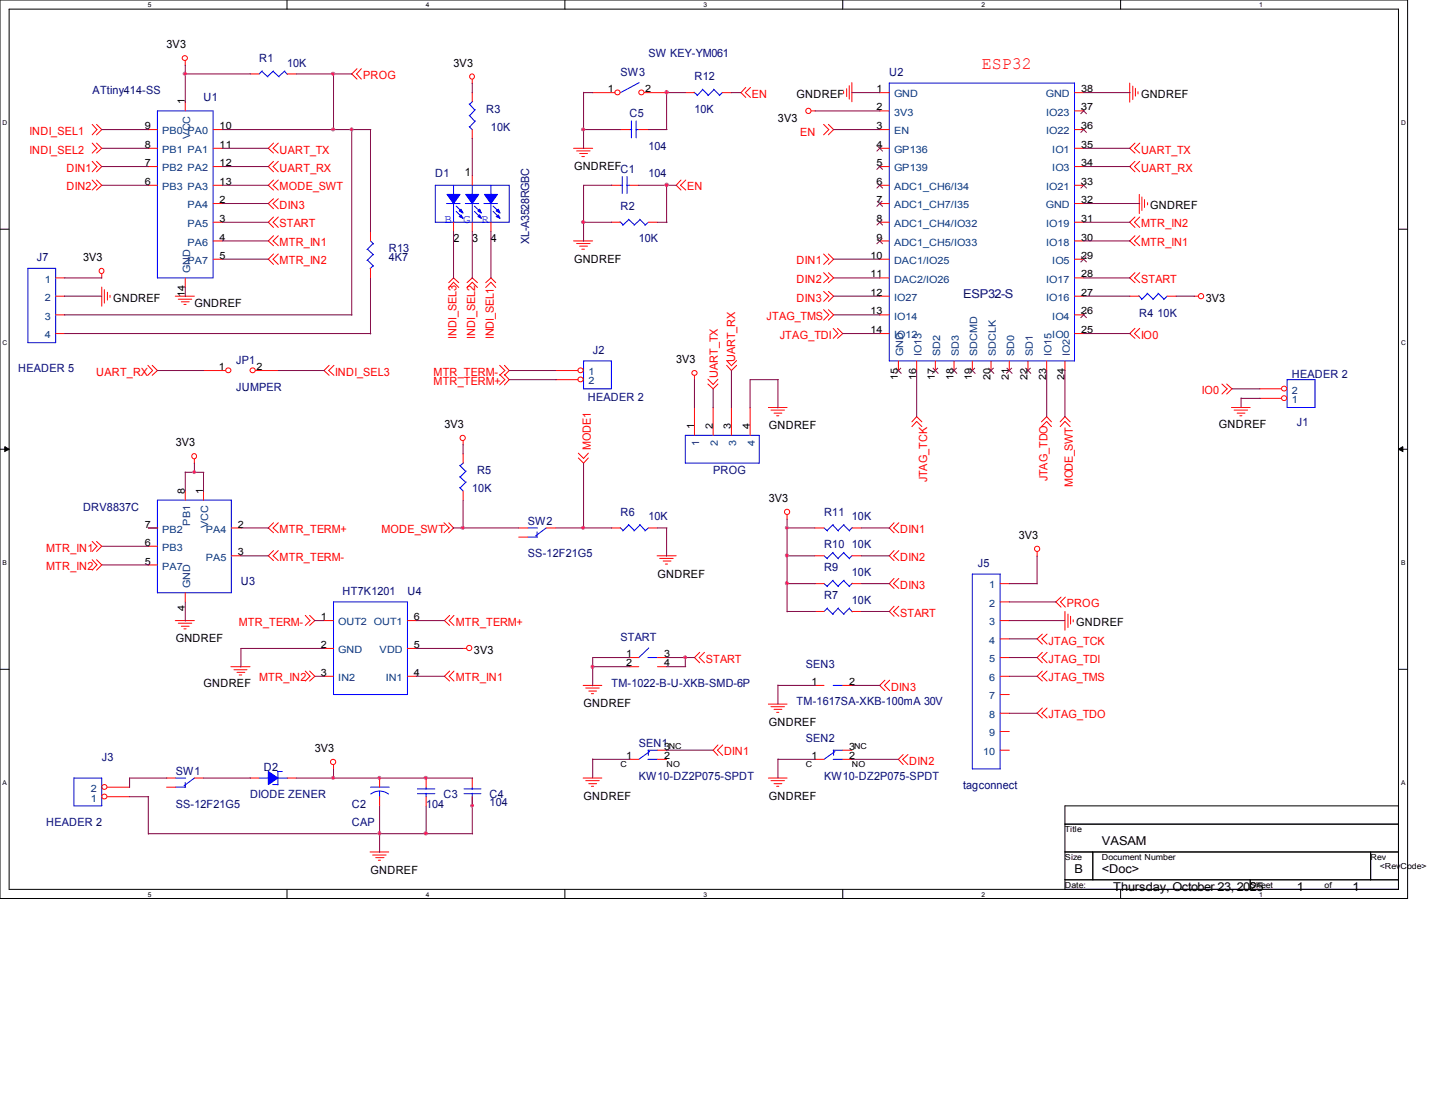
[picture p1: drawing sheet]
<svg xmlns="http://www.w3.org/2000/svg" width="279mm" height="216mm" viewBox="0 0 279 216" stroke-linecap="round" stroke-linejoin="round" font-family="sans-serif">
<path d="M0 0h274.1v174.9h-274.1zM1.8 1.8h270.5v171.3h-270.5z" fill="none" stroke="#000" stroke-width=".19"/>
<g fill="#fff">
<path d="M28.8 .3h.6v1.3h-.6z"/>
<path d="M28.8 173.4h.6v1.4h-.6z"/>
</g>
<path d="M55.9 0v1.8M55.9 173.1v1.8" fill="none" stroke="#000" stroke-width=".19"/>
<g fill="#fff">
<path d="M82.9 .3h.6v1.3h-.6z"/>
<path d="M82.9 173.4h.6v1.4h-.6z"/>
</g>
<path d="M110 0v1.8M110 173.1v1.8" fill="none" stroke="#000" stroke-width=".19"/>
<g fill="#fff">
<path d="M137 .3h.6v1.3h-.6z"/>
<path d="M137 173.4h.6v1.4h-.6z"/>
</g>
<path d="M164.1 0v1.8M164.1 173.1v1.8" fill="none" stroke="#000" stroke-width=".19"/>
<g fill="#fff">
<path d="M191.1 .3h.6v1.3h-.6z"/>
<path d="M191.1 173.4h.6v1.4h-.6z"/>
</g>
<path d="M218.2 0v1.8M218.2 173.1v1.8" fill="none" stroke="#000" stroke-width=".19"/>
<g fill="#fff">
<path d="M245.2 .3h.6v1.3h-.6z"/>
<path d="M245.2 173.4h.6v1.4h-.6z"/>
<path d="M.5 23.2h.9v1.4h-.9z"/>
<path d="M272.8 23.2h.8v1.4h-.8z"/>
<path d="M.5 66h.9v1.4h-.9z"/>
<path d="M272.8 66h.8v1.4h-.8z"/>
</g>
<path d="M0 44.6h1.8M272.3 44.6h1.8" fill="none" stroke="#000" stroke-width=".19"/>
<g fill="#fff">
<path d="M.5 108.9h.8v1.3h-.8z"/>
<path d="M272.8 108.9h.8v1.3h-.8z"/>
</g>
<path d="M0 87.5h1.8M272.3 87.5h1.8" fill="none" stroke="#000" stroke-width=".19"/>
<path d="M.9 87l.9 .5-.9 .4zM272.3 87.5l.8-.5v.9z" fill="#000" stroke="#000" stroke-width=".19"/>
<g fill="#fff">
<path d="M.5 151.7h.7v1.4h-.7z"/>
<path d="M272.8 151.7h.7v1.4h-.7z"/>
</g>
<path d="M0 130.3h1.8M272.3 130.3h1.8M207.3 156.9h65v16.2h-65zM207.3 160.4h65M207.3 165.9h65M207.3 171.3h65M212.8 165.9v5.4M243.4 171.3v1.8M266.9 165.9v5.4" fill="none" stroke="#000" stroke-width=".19"/>
<g fill="none" stroke="#f00" stroke-width=".19">
<path d="M36.1 11.9v.8M36.1 19.8v1.8M48.7 14.4h1.8M55.9 14.4h1.8M69.5 13.4l-1 1 1 1M70.4 13.4l-1 1 1 1M91.9 15.5v.8M91.9 18v1.8M115.4 18h4.3M125.5 18h4.3M133.4 18h1.8M140.6 18h1.8"/>
<path d="M145.2 17l-.9 1 .9 1M146.1 17l-1 1 1 1M164.3 17.8v.4M164.8 17.3v1.5M165.4 16.7v2.6M165.9 16.1v3.7M171.3 18h1.8M209.2 18h1.8M220 16.2v3.7M220.6 16.8v2.6M221.1 17.2v1.5M221.6 17.9v.4"/>
<path d="M17.9 35.1l1 1-1 .9M17.9 31.4l1 1-1 1M17.9 27.9l1 1-1 .9M17.9 24.2l1 1-1 1M18.8 35.1l1 1-1 .9M18.8 31.4l1 1-1 1M18.8 27.9l1 1-1 .9M18.8 24.2l1 1-1 1M28.9 28.9h1.7M28.9 25.2h1.7M28.9 32.4h1.7M28.9 36.1h1.7"/>
<path d="M41.5 28.9h1.8M41.5 25.2h1.8M41.5 32.4h1.8M41.5 39.6h1.8M41.5 36.1h1.8M53.3 27.9l-1.1 1 1.1 .9M53.3 31.4l-1.1 1 1.1 1M53.3 35.1l-1.1 1 1.1 .9M53.3 38.7l-1.1 .9 1.1 1M54.2 27.9l-1 1 1 .9M54.2 31.4l-1 1 1 1M54.2 35.1l-1 1 1 .9"/>
<path d="M54.2 38.7l-1 .9 1 1M91.9 25.2v1.8M91.9 34.2v1.9M111.7 28.9h3.7M112.3 29.4h2.6M112.9 29.9h1.5M113.3 30.5h.5M119 36.1h1.8M120.8 25.2h1.8M122.6 36.1h1.8M124.4 25.2h1.8M132.6 35.1l-.9 1 .9 .9"/>
<path d="M133.5 35.1l-1 1 1 .9M158 21.6h.7M160.4 24.2l1 1-1 1M161.3 24.2l1 1-1 1M171.3 21.6h1.8M171.3 28.9h1.8M171.3 25.2h1.8M171.3 32.4h1.8M171.3 39.6h1.8M171.3 36.1h1.8M209.2 21.6h1.8M209.2 28.9h1.8"/>
<path d="M209.2 25.2h1.8M209.2 32.4h1.8M209.2 39.6h1.8M209.2 36.1h1.8M221 27.9l-1 1 1 .9M221 31.4l-1 1 1 1M221.8 37.8v3.8M221.9 27.9l-1 1 1 .9M221.9 31.4l-1 1 1 1M222.3 38.4v2.6M222.8 38.9v1.5M223.4 39.5v.4"/>
<path d="M10.8 57.7h1.8M10.8 54.1h1.8M19.8 53.3v.9M19.8 55.9v3.7M20.3 56.4v2.6M20.9 56.9v1.5M21.4 57.5v.4M34.1 57.7h3.7M34.7 58.3h2.6M35.3 58.8h1.5M35.8 59.3h.4M36.1 54.1v1.8"/>
<path d="M41.5 46.9h1.8M41.5 50.5h1.8M41.5 43.3h1.8M53.3 42.2l-1.1 1.1 1.1 1M53.3 45.9l-1.1 1 1.1 .9M53.3 49.4l-1.1 1.1 1.1 1M54.2 42.2l-1 1.1 1 1M54.2 45.9l-1 1 1 .9M54.2 49.4l-1 1.1 1 1M72.1 45v1.9M72.1 52.2v1.9M87.4 55l.9-.9 1 .9"/>
<path d="M87.4 56l.9-1.1 1 1.1M88.3 43.3v1.7M90.9 55l1-.9 1.1 .9M90.9 56l1-1.1 1.1 1.1M91.9 43.3v1.7M94.6 55l1-.9 .9 .9M94.6 56l1-1.1 .9 1.1M95.6 43.3v1.7M111.7 46.9h3.7M112.3 47.4h2.6M112.9 47.9h1.5M113.3 48.5h.5"/>
<path d="M119 43.3h1.8M126.2 43.3h1.8M160.4 49.4l1 1.1-1 1M160.4 53.1l1 1-1 .9M160.4 56.7l1 1-1 1M161.3 49.4l1 1.1-1 1M161.3 53.1l1 1-1 .9M161.3 56.7l1 1-1 1M171.3 57.7h1.8M171.3 46.9h1.8M171.3 54.1h1.8M171.3 50.5h1.8"/>
<path d="M171.3 43.3h1.8M209.2 57.7h1.8M209.2 46.9h1.8M209.2 54.1h1.8M209.2 50.5h1.8M209.2 43.3h1.8M220 57.7h1.8M221 53.1l-1 1 1 .9M221 45.9l-1 1 1 .9M221 42.2l-1 1.1 1 1M221.9 53.1l-1 1 1 .9M221.9 45.9l-1 1 1 .9"/>
<path d="M221.9 42.2l-1 1.1 1 1M227.2 57.7h1.8M232.5 57.7h.8M10.8 61.3h1.8M10.8 64.9h1.8M28.8 71.1l.9 1-.9 1M29.6 71.1l1 1-1 1M39.6 72.1h4.3M49.8 72.1h4.3M64.1 71.1l-1 1 1 1M65 71.1l-1 1 1 1M97.3 71.1l1 1-1 1"/>
<path d="M97.3 72.9l1 1-1 1M98.2 71.1l.9 1-.9 1M98.2 72.9l.9 1-.9 1M108.2 72.1h4.3M108.2 73.9h4.3M135.2 73.2v.8M135.2 79.3v5.5M137.8 74.8l1.1 .9 .9-.9M137.8 73.8l1.1 1 .9-1M138.9 79.3v5.5M141.5 71.1l.9 1 1-1M141.5 70.2l.9 1 1-1"/>
<path d="M142.4 79.3v5.5M146 79.3v5.5M149.6 79.3h3.6M150.1 79.8h2.6M160.4 60.3l1 1-1 1M161.3 60.3l1 1-1 1M162.2 63.9l1 1-1 1M163.1 63.9l1 1-1 1M171.3 61.3h1.8M171.3 64.9h1.8M174.9 70.3v1.8M178.5 70.3v1.8"/>
<path d="M182.1 70.3v1.8M185.8 70.3v1.8M189.3 70.3v1.8M193 70.3v1.8M196.5 70.3v1.8M200.2 70.3v1.8M203.8 70.3v1.8M207.3 70.3v1.8M209.2 61.3h1.8M209.2 64.9h1.8M221 63.9l-1 1 1 1M221.9 63.9l-1 1 1 1"/>
<path d="M237.9 74.8l1 .9-1 1M238.8 74.8l1.1 .9-1.1 1M239.8 79.3h3.6M240.3 79.8h2.6M245.3 77.6h4.2M245.3 75.7h4.2M36.1 95.6v1.8M37.8 89.4v.9M39.6 95.6v1.8M90.2 85.9v.7M90.2 88.3v1.9M90.2 95.6v1.8"/>
<path d="M112.6 89.2l1 1 1-1M112.6 88.2l1 1 1-1M150.7 80.4h1.5M151.2 80.9h.4M177.5 82.1l1-1 1 1M177.5 83.1l1-1.1 1 1.1M202.8 82.1l1-1 .9 1M202.8 83.1l1-1.1 .9 1.1M206.4 82.1l.9-1 1.1 1M206.4 83.1l.9-1.1 1.1 1.1M240.9 80.4h1.5M241.4 80.9h.4"/>
<path d="M17.9 105.4l1 .9-1 1.1M17.9 109l1 1-1 1M18.8 105.4l1 .9-1 1.1M18.8 109l1 1-1 1M28.9 102.8h1.7M28.9 110h1.7M28.9 106.3h1.7M36.1 115.4v1.8M45 108.2h1.9M45 102.8h1.9M53.3 101.8l-1.1 1 1.1 .9M53.3 107.2l-1.1 1 1.1 .9"/>
<path d="M54.2 101.8l-1 1 1 .9M54.2 107.2l-1 1 1 .9M59.4 119.8l1 1-1 1M60.3 119.8l1 1-1 1M86.4 101.8l1.1 1-1.1 .9M87.4 101.8l.9 1-.9 .9M87.5 119.8l-1 1 1 1M88.4 119.8l-.9 1 .9 1M101 102.8h1.8M101 104.6h1.8M106.3 102.8h1.9M119 102.8h1.8"/>
<path d="M126.2 102.8h1.8M127.9 108.2h3.8M128.4 108.7h2.7M129.1 109.2h1.5M129.5 109.8h.5M153.2 100.2v.9M158.7 108.2h1.7M158.7 119h1.7M158.7 102.8h1.7M158.7 113.6h1.7M165.9 108.2h1.8M165.9 119h1.8"/>
<path d="M165.9 102.8h1.8M165.9 113.6h1.8M174.1 101.8l-1 1 1 .9M174.1 107.2l-1 1 1 .9M174.1 112.6l-1 1 1 1M174.1 118l-1 1 1 1M175 101.8l-1 1 1 .9M175 107.2l-1 1 1 .9M175 112.6l-1 1 1 1M175 118l-1 1 1 1M194.7 113.6h1.8M194.7 117.2h1.8"/>
<path d="M201.9 107.4v.9M206.6 116.2l-1 1 1 1M207.3 119v3.7M207.4 116.2l-.9 1 .9 1M207.9 119.5v2.7M208.4 120v1.5M34.1 120.8h3.7M34.7 121.3h2.6M35.3 121.9h1.5M35.8 122.4h.4M45 129.8h3.7M45.6 130.4h2.5"/>
<path d="M46.1 130.9h1.6M46.6 131.4h.5M59.4 130.6l1 1.1-1 .9M60.3 130.6l1 1.1-1 .9M63.1 120.8h1.8M63.1 126.2h1.8M63.1 131.7h1.8M79.3 120.8h1.8M79.3 126.2h1.8M79.3 131.7h1.8M87.5 130.6l-1 1.1 1 .9M88.4 130.6l-.9 1.1 .9 .9"/>
<path d="M90.1 126.2h.7M113.5 133.4h3.7M114 133.9h2.7M114.6 134.5h1.6M115.1 135h.5M122.6 129.8h1.8M122.6 128h1.8M128 129.8h1.8M128 128h1.8M136.2 127l-1 1 1 1M137.2 127l-1.1 1 1.1 1M149.6 137.1h3.6"/>
<path d="M150.1 137.6h2.6M150.7 138.1h1.5M151.2 138.7h.4M158.7 133.4h1.7M164.1 133.4h1.8M172.3 132.4l-1 1 1 1.1M173.2 132.4l-1 1 1 1.1M194.7 120.8h1.8M194.7 131.7h1.8M194.7 124.4h1.8M194.7 128h1.8M194.7 135.2h1.8"/>
<path d="M194.7 138.9h1.8M202.9 123.4l-1 1 1 1M202.9 127l-1 1 1 1M202.9 130.6l-1 1.1 1 .9M202.9 137.8l-1 1.1 1 .9M203.9 123.4l-1 1 1 1M203.9 127l-1 1 1 1M203.9 130.6l-1 1.1 1 .9M203.9 137.8l-1 1.1 1 .9M209 120.6v.5M20.9 155.1h4.3M20.9 153.2h4.3"/>
<path d="M32.4 151.5h1.8M32.4 153.2h1.8M37.8 151.5h1.8M48.7 151.5h1.8M55.9 151.5h1.8M64.9 148.9v.9M73.9 151.5v1.7M73.9 155.1v1.8M83 151.5v1.7M83 155.1v1.8M91.9 151.5v1.7M91.9 155.1v1.8"/>
<path d="M113.5 151.5h3.7M114 152h2.7M114.6 152.6h1.6M115.1 153.1h.5M122.6 147.8h1.8M128 147.8h1.8M128 146h1.8M139.8 145l-.9 1 .9 1.1M140.7 145l-1 1 1 1.1M149.6 151.5h3.6M150.1 152h2.6M150.7 152.6h1.5"/>
<path d="M151.2 153.1h.4M158.7 147.8h1.7M164.1 147.8h1.8M164.1 146h1.8M175.9 146.9l-1 .9 1 1M176.8 146.9l-1 .9 1 1M194.7 146h1.8M194.7 142.4h1.8M72.1 165.9h3.6M72.6 166.5h2.6M73.2 167h1.6M73.7 167.5h.4"/>
<circle cx="36" cy="11.3" r=".49"/>
<circle cx="91.9" cy="14.9" r=".49"/>
<circle cx="120.2" cy="18" r=".49"/>
<circle cx="124.9" cy="18" r=".49"/>
<circle cx="157.4" cy="21.6" r=".51"/>
<circle cx="19.7" cy="52.7" r=".49"/>
<circle cx="233.8" cy="57.7" r=".51"/>
<circle cx="44.5" cy="72.1" r=".49"/>
<circle cx="49.2" cy="72.1" r=".49"/>
<circle cx="113" cy="73.9" r=".49"/>
<circle cx="113" cy="72.1" r=".49"/>
<circle cx="135.2" cy="72.6" r=".49"/>
<circle cx="250" cy="75.6" r=".49"/>
<circle cx="250" cy="77.5" r=".49"/>
<circle cx="37.8" cy="88.8" r=".49"/>
<circle cx="90.1" cy="85.3" r=".51"/>
<circle cx="153.2" cy="99.7" r=".51"/>
<circle cx="201.9" cy="106.8" r=".51"/>
<circle cx="91.4" cy="126.2" r=".51"/>
<circle cx="20.3" cy="155.1" r=".49"/>
<circle cx="20.3" cy="153.2" r=".49"/>
<circle cx="64.9" cy="148.3" r=".51"/>
</g>
<g fill="none" stroke="#00f" stroke-width=".19">
<path d="M51 13.9l1.2 1.1M51.1 13.8l-.6 .6M53.2 13.9l1.2 1.1M53.3 13.8l-1.2 1.1M55.4 13.9l.6 .6M55.5 13.8l-1.2 1.1M92 19.7l-.6 .6M124.5 16.1l-3.7 1.9M135.1 17.9l.7 .6M136.7 17.4l1.2 1.1M136.8 17.4l-1.1 1.2M138.9 17.4l1.2 1.1"/>
<path d="M139 17.4l-1.2 1.2M140.6 18l-.6 .6M173.1 16.2h36.1v54.1h-36.1zM30.6 21.6h10.9v32.5h-10.9zM84.8 36.1h14.3v7.2h-14.3zM87 39.6h2.6M88.3 36.1v1.8M88.3 39.6v3.7M90.6 39.6h2.6M91.4 24.6l.5 .6M91.4 22.4l1.1 1.2M91.4 20.2l1.1 1.2"/>
<path d="M91.9 36.1v1.8M91.9 39.6v3.7M92.5 23.5l-1.1 1.2M92.5 21.3l-1.1 1.2M94.2 39.6h2.7M95.6 36.1v1.8M95.6 39.6v3.7M120.8 36.1h.4M121.2 34.4v3.3M122 36.1h.6M122.1 34.4v3.3M122.6 25.2h.4"/>
<path d="M122.9 23.5v3.3M123.8 25.2h.6M123.9 23.5v3.3M5.4 52.2h5.4v14.5h-5.4zM71.5 48.5l1.2 1.1M71.5 50.6l1.2 1.2M72.1 46.9l.6 .6M72.6 47.4l-1.1 1.2M72.6 49.5l-1.1 1.2M72.6 51.7l-.5 .6M88.8 41.1l1.2 1.2M88.8 40.1l1.2 1.1"/>
<path d="M92.4 41.1l1.2 1.2M92.4 40.1l1.2 1.1M96 40.1l1.2 1.1M96 41.1l1.2 1.2M120.7 43.2l.6 .6M122.3 42.7l1.2 1.1M122.4 42.8l-1.2 1.1M124.5 42.7l1.1 1.1M124.6 42.8l-1.2 1.1M126.2 43.3l-.6 .6M221.7 57.6l.6 .7M223.4 57.1l1.1 1.2"/>
<path d="M223.4 57.2l-1.2 1.1M225.5 57.1l1.2 1.2M225.6 57.2l-1.1 1.1M227.2 57.7l-.6 .6M113.6 70.3h5.4v5.4h-5.4zM250.6 73.9h5.4v5.4h-5.4zM30.6 97.4h14.4v18h-14.4zM89.5 94.9l.7 .7M89.5 92.8l1.2 1.1M89.5 90.6l1.2 1.2M90.3 90.1l-.7 .6M90.8 93.8l-1.2 1.2"/>
<path d="M90.8 91.7l-1.2 1.2M133.4 84.8h14.4v5.4h-14.4zM64.9 117.2h14.4v18h-14.4zM102.8 104.6h1.8M102.8 102.8h1.8M104.6 103.5v1.1M106.3 102.8l-2 1.5M120.7 102.7l.6 .6M122.3 102.1l1.2 1.2M122.4 102.2l-1.2 1.2M124.5 102.1l1.1 1.2M124.6 102.2l-1.2 1.2"/>
<path d="M126.2 102.8l-.6 .6M160.4 113.6l.7 .6M160.4 108.2l.7 .6M160.4 102.8l.7 .6M161 118.4l1.2 1.2M161.1 118.4l-.7 .6M162.1 113l1.1 1.2M162.1 107.6l1.1 1.2M162.1 102.2l1.1 1.2M162.2 112.9l-1.2 1.2M162.2 107.5l-1.2 1.2M162.2 102.1l-1.2 1.2"/>
<path d="M163.2 118.4l1.1 1.2M163.2 118.4l-1.1 1.1M164.3 113l1.1 1.2M164.3 107.6l1.1 1.2M164.3 102.2l1.1 1.2M164.3 112.9l-1.1 1.2M164.3 107.5l-1.1 1.2M164.3 102.1l-1.1 1.2M165.4 118.4l.5 .7M165.4 118.4l-1.1 1.1M165.9 113.5l-.5 .6M165.9 108.1l-.5 .6"/>
<path d="M165.9 102.7l-.5 .6M189.3 111.8h5.4v37.9h-5.4zM126.2 128h1.8M126.3 126.2l-1.9 1.8M162.2 133.4h1.9M14.4 151.5h5.4v5.4h-5.4zM34.2 153.2h2M34.2 151.5h2M36.1 152.3v.9M37.8 151.5l-2 1.5M50.5 151.5h1.8M53.1 152.7h1"/>
<path d="M54 150.2h.9M54.1 151.5h1.9M54.1 150.2v2.6M72.1 153.2h3.7M73.9 154l1.1 .2 .6 .4M73.9 154l-1.1 .2-.6 .4M73.9 154v1.2M81.3 154.5h3.4M81.3 153.6h3.4M83 153.2v.5M83 154.4v.7M90.3 154.5h3.3"/>
<path d="M90.3 153.6h3.3M91.9 153.2v.5M91.9 154.4v.7M126.2 146h1.8M126.2 147.8h1.8M126.2 146v1.1M126.5 146.3l-2.1 1.5M162.2 146h1.9M162.2 147.8h1.9M162.3 146v1.1M162.6 146.3l-2.2 1.5"/>
</g>
<g fill="none" stroke="#804000" stroke-width=".19">
<path d="M170.8 31.9l1.1 1.1M170.8 39.1l1.1 1.1M170.8 28.4l1.1 1.1M170.8 35.6l1.1 1.1M171.8 31.9l-1.1 1.1M171.8 39.1l-1.1 1.1M171.8 28.4l-1.1 1.1M171.8 35.6l-1.1 1.1M210.5 35.6l1.1 1.1M210.5 21.1l1.1 1.1M210.5 24.7l1.1 1.1M211.5 35.6l-1.1 1.1"/>
<path d="M211.5 21.1l-1.1 1.1M211.5 24.7l-1.1 1.1M170.8 46.4l1.1 1.1M170.8 42.8l1.1 1.1M171.8 46.4l-1.1 1.1M171.8 42.8l-1.1 1.1M210.5 50l1.1 1.1M211.5 50l-1.1 1.1M174.4 71.6l1.1 1.1M175.4 71.6l-1.1 1.1M181.6 71.6l1.1 1.1M182.6 71.6l-1.1 1.1"/>
<path d="M185.3 71.6l1.1 1.1M186.3 71.6l-1.1 1.1M188.8 71.6l1.1 1.1M189.8 71.6l-1.1 1.1M192.4 71.6l1.1 1.1M193.5 71.6l-1.1 1.1M196 71.6l1.1 1.1M197 71.6l-1.1 1.1M199.6 71.6l1.1 1.1M200.7 71.6l-1.1 1.1M210.5 60.8l1.1 1.1M211.5 60.8l-1.1 1.1"/>
</g>
<g fill="#00f" stroke="#00f" stroke-width=".19">
<path d="M94.3 37.8h2.6l-1.3 1.8z" fill-rule="evenodd"/>
<path d="M96.6 42.2l.4-.4 .4 .7z" fill-rule="evenodd"/>
<path d="M96.6 41.1l.4-.4 .4 .8z" fill-rule="evenodd"/>
<path d="M93.4 40.7l.3 .8-.7-.4z" fill-rule="evenodd"/>
<path d="M93.4 41.8l.3 .7-.7-.3z" fill-rule="evenodd"/>
<path d="M90.7 37.8h2.5l-1.3 1.8z" fill-rule="evenodd"/>
<path d="M89.7 40.7l.5 .8-.8-.4z" fill-rule="evenodd"/>
<path d="M89.7 41.8l.5 .7-.8-.3z" fill-rule="evenodd"/>
<path d="M87 37.8h2.6l-1.3 1.8z" fill-rule="evenodd"/>
<path d="M52.2 150.2l1.9 1.3-1.9 1.2z" fill-rule="evenodd"/>
</g>
<g fill="none" stroke="#800040" stroke-width=".19">
<path d="M36.1 14.4h12.7M36.1 12.6v7.3M57.7 14.4h10.9M64.9 14.4v10.9M91.9 16.2v1.9M113.6 18h1.9M113.6 17.9v11M129.7 18h3.7M129.8 17.9v7.3M142.3 18h2M165.9 18h5.5M211 18h9"/>
<path d="M19.8 25.2h9.2M19.8 32.4h9.2M19.8 28.9h9.2M19.8 36.1h9.2M43.3 25.2h28.9M43.3 39.6h9M43.3 32.4h9M43.3 28.9h9M43.3 36.1h9M68.5 25.2v36.2M72.1 25.2v19.9M91.9 26.9v7.3"/>
<path d="M113.5 25.2h7.3M119.1 36.1h-5.5v10.9M124.4 36.1h7.3M126.2 25.2h3.7M129.8 36.1v7.2M158.7 21.6h12.7M162.3 25.2h9.1M211 39.6h10.9M211 32.4h9M211 28.9h9M12.5 54.1h7.3M12.5 57.7h7.3"/>
<path d="M36.1 55.9v1.8M43.3 46.9h9M43.3 43.3h9M43.3 50.5h9M72.1 54.1v10.9M88.3 45v9.2M91.9 45v9.2M95.6 45v9.2M113.6 43.3h5.5M128 43.3h1.9M162.3 54.1h9.1M162.3 57.7h9.1"/>
<path d="M162.3 50.5h9.1M211 54.1h9M211 57.7h9M211 46.9h9M211 43.3h9M228.9 57.7h3.7M12.5 61.3h56M12.6 64.9h59.6M30.6 72.1h9.1M54.1 72.1h9.1M99.1 72.1h9.2M99.1 73.9h9.2"/>
<path d="M135.2 73.9v5.5M138.9 75.7v3.7M142.4 72.1v7.3M151.5 73.9v5.5M151.6 73.9h-5.6v5.5M162.3 61.3h9.1M164.1 64.9h7.3M178.5 72.1v9.1M203.8 72.1v9.1M207.3 72.1v9M211 64.9h9M239.9 75.7h5.5"/>
<path d="M241.6 77.5v1.8M241.6 77.6h3.8M36.1 91.9v3.7M36.1 91.9h3.6M37.8 90.2v1.8M39.6 91.9v3.8M90.2 86.5v1.9M90.2 97.4v5.5M113.6 90.2v12.7M19.8 106.3h9.2M19.8 110h9.2M28.9 102.8h1.8"/>
<path d="M36.1 117.2v3.7M46.9 102.8h5.4M46.9 108.2h5.4M88.2 102.8h12.8M108.2 102.8h10.9M128 102.8h1.9M129.8 102.8v5.5M153.2 102.8h5.5M153.2 108.2h5.5M153.2 113.6h5.5M153.2 101v18.1M153.2 119h5.5"/>
<path d="M167.7 102.8h5.5M167.7 108.2h5.5M167.7 113.6h5.5M167.7 119h5.5M196.4 113.6h5.5M196.5 117.2h9.2M201.9 108.2v5.5M61.2 120.8h1.9M61.3 131.7h1.9M63.2 126.2h-16.3v3.7M81 120.8h5.5M81 131.7h5.5"/>
<path d="M81 126.2h9.2M115.4 129.8h7.3M122.7 128h-7.3v5.5M129.8 128h5.5M129.8 129.8h3.7M133.4 127.9v1.9M151.5 133.3v3.8M151.5 133.4h7.2M165.9 133.4h5.5M196.4 120.8h10.9M196.5 124.4h5.5M196.5 128h5.5"/>
<path d="M196.5 131.7h5.5M196.5 138.9h5.5M25.2 155.1h3.8M28.9 155.1v7.3M32.5 151.5h-7.3v1.8M39.6 151.5h9.2M57.7 151.5h34.3M64.9 149.7v1.9M73.9 156.9v9M83 156.9v5.5M91.9 155.1v7.3M115.4 147.7v3.8"/>
<path d="M115.4 147.8h7.3M129.7 146h9.2M151.5 147.8h7.2M151.5 147.7v3.8M165.8 147.8h9.1M28.9 162.3h63.1"/>
</g>
<g fill="#f0f" stroke="#f0f" stroke-width=".19">
<circle cx="64.9" cy="14.4" r=".32"/>
<circle cx="64.9" cy="25.2" r=".32"/>
<circle cx="36" cy="14.4" r=".32"/>
<circle cx="90.1" cy="102.7" r=".32"/>
<circle cx="113.6" cy="102.7" r=".32"/>
<circle cx="37.8" cy="91.9" r=".3"/>
<circle cx="64.9" cy="151.4" r=".32"/>
<circle cx="82.9" cy="151.4" r=".32"/>
<circle cx="153.2" cy="108.1" r=".32"/>
<circle cx="153.2" cy="113.5" r=".32"/>
<circle cx="153.2" cy="102.7" r=".3"/>
<circle cx="129.8" cy="17.9" r=".34"/>
<circle cx="129.8" cy="36" r=".34"/>
<circle cx="68.5" cy="25.2" r=".3"/>
<circle cx="73.9" cy="151.4" r=".3"/>
<circle cx="82.9" cy="162.2" r=".34"/>
<circle cx="73.8" cy="162.2" r=".32"/>
<circle cx="91.9" cy="156.8" r=".3"/>
<circle cx="113.6" cy="25.2" r=".32"/>
<circle cx="113.6" cy="43.2" r=".32"/>
<circle cx="133.4" cy="128" r=".3"/>
<circle cx="115.3" cy="129.8" r=".32"/>
</g>
<text font-size="3.4" fill="#f00" x="191.2" y="13.5">ESP32</text>
<g font-size="2.4" fill="#00f">
<text x="86.5" y="43.4">B</text>
<text x="90.2" y="43.4">G</text>
<text x="93.7" y="43.4">R</text>
</g>
<text font-size="2.4" fill="#000080" x="187.5" y="58.1">ESP32-S</text>
<g font-size="2.4">
<text x="214.5" y="164.5">VASAM</text>
<text x="209.2" y="169.9">B</text>
<text x="214.5" y="169.9">&lt;Doc&gt;</text>
<text x="216.7" y="173.5">Thursday, October 23, 2025</text>
<text x="252.5" y="173.5">1</text>
<text x="263.3" y="173.5">1</text>
</g>
<g font-size="2.2">
<text x="32.4" y="9.3">3V3</text>
<text x="88.3" y="13">3V3</text>
<text x="151.5" y="23.7">3V3</text>
<text x="155.1" y="19">GNDREF</text>
<text x="222.2" y="19">GNDREF</text>
<text x="90.5" y="34.2">1</text>
<text x="111.8" y="33.1">GNDREFC1</text>
<text x="223.9" y="40.7">GNDREF</text>
<text x="88.3" y="47.2">2</text>
<text x="91.9" y="47.2">3</text>
<text x="95.6" y="47.2">4</text>
<text x="16.2" y="50.8">3V3</text>
<text x="111.8" y="51.1">GNDREF</text>
<text x="22" y="58.8">GNDREF</text>
<text x="37.8" y="59.8">GNDREF</text>
<text x="234.8" y="58.8">3V3</text>
<text x="131.7" y="70.6">3V3</text>
<text x="86.5" y="83.2">3V3</text>
<text x="149.7" y="83.6">GNDREF</text>
<text x="237.3" y="83.2">GNDREF</text>
<text x="34.2" y="86.9">3V3</text>
<text x="149.7" y="97.7">3V3</text>
<text x="198.4" y="104.9">3V3</text>
<text x="128" y="112.4">GNDREF</text>
<text x="34.2" y="125.1">GNDREF</text>
<text x="209.5" y="121.8">GNDREF</text>
<text x="92.3" y="127.3">3V3</text>
<text x="39.6" y="133.8">GNDREF</text>
<text x="113.6" y="137.7">GNDREF</text>
<text x="149.7" y="141.3">GNDREF</text>
<text x="61.3" y="146.4">3V3</text>
<text x="113.6" y="155.7">GNDREF</text>
<text x="149.7" y="155.7">GNDREF</text>
<text x="72.1" y="170.2">GNDREF</text>
</g>
<g font-size="2.2" fill="#000080">
<text x="126.2" y="11.1">SW KEY-YM061</text>
<text x="50.5" y="12">R1</text>
<text x="55.9" y="13">10K</text>
<text x="120.8" y="14.7">SW3</text>
<text x="135.2" y="15.6">R12</text>
<text x="173.1" y="14.7">U2</text>
<text x="18" y="18.3">ATtiny414-SS</text>
<text x="39.6" y="19.7">U1</text>
<text x="94.7" y="21.9">R3</text>
<text x="122.6" y="22.9">C5</text>
<text x="135.2" y="21.9">10K</text>
<text x="95.6" y="25.6">10K</text>
<text x="126.2" y="29.1">104</text>
<text x="84.8" y="34.5">D1</text>
<text x="126.2" y="34.5">104</text>
<text x="120.8" y="40.9">R2</text>
<text x="103" y="47.6" transform="rotate(-90 103 47.6)">XL-A3528RGBC</text>
<text x="124.4" y="47.2">10K</text>
<text x="7.2" y="50.8">J7</text>
<text x="75.7" y="49">R13</text>
<text x="75.7" y="50.8">4K7</text>
<text x="221.8" y="61.6">R4</text>
<text x="225.4" y="61.6">10K</text>
<text x="46" y="70.8">JP1</text>
<text x="115.4" y="68.8">J2</text>
<text x="3.6" y="72.4">HEADER 5</text>
<text x="46" y="76.2">JUMPER</text>
<text x="114.5" y="78">HEADER 2</text>
<text x="251.5" y="73.7">HEADER 2</text>
<text x="252.5" y="82.9">J1</text>
<text x="91.9" y="95.8">10K</text>
<text x="92.9" y="92.3">R5</text>
<text x="138.9" y="92.3">PROG</text>
<text x="16.2" y="99.5">DRV8837C</text>
<text x="120.8" y="100.4">R6</text>
<text x="126.2" y="101.3">10K</text>
<text x="160.4" y="100.4">R11</text>
<text x="165.9" y="101.3">10K</text>
<text x="102.8" y="102.2">SW2</text>
<text x="160.4" y="106.7">R10</text>
<text x="165.9" y="106.7">10K</text>
<text x="46.9" y="113.9">U3</text>
<text x="102.8" y="108.5">SS-12F21G5</text>
<text x="160.4" y="111.2">R9</text>
<text x="165.9" y="112.1">10K</text>
<text x="190.4" y="110.3">J5</text>
<text x="66.7" y="115.7">HT7K1201</text>
<text x="79.3" y="115.7">U4</text>
<text x="160.4" y="116.6">R7</text>
<text x="165.9" y="117.5">10K</text>
<text x="120.8" y="124.7">START</text>
<text x="156.9" y="130.1">SEN3</text>
<text x="119" y="133.8">TM-1022-B-U-XKB-SMD-6P</text>
<text x="155.1" y="137.3">TM-1617SA-XKB-100mA 30V</text>
<text x="19.8" y="148.2">J3</text>
<text x="124.4" y="145.5">SEN1</text>
<text x="156.9" y="144.5">SEN2</text>
<text x="34.2" y="150.9">SW1</text>
<text x="48.7" y="155.4">DIODE ZENER</text>
<text x="51.4" y="150.1">D2</text>
<text x="86.4" y="155.4">C3</text>
<text x="95.3" y="155.4">C4</text>
<text x="124.4" y="151.8">KW10-DZ2P075-SPDT</text>
<text x="160.4" y="151.8">KW10-DZ2P075-SPDT</text>
<text x="187.5" y="153.6">tagconnect</text>
<text x="9" y="160.8">HEADER 2</text>
<text x="34.2" y="157.2">SS-12F21G5</text>
<text x="68.5" y="157.2">C2</text>
<text x="68.5" y="160.8">CAP</text>
<text x="83" y="157.2">104</text>
<text x="95.3" y="157">104</text>
</g>
<g font-size="2.2" fill="#f00">
<text x="70.7" y="15.4">PROG</text>
<text x="146.4" y="19">EN</text>
<text x="5.8" y="29.9">INDI_SEL2</text>
<text x="5.8" y="26.2">INDI_SEL1</text>
<text x="54.4" y="29.9">UART_TX</text>
<text x="155.8" y="26.4">EN</text>
<text x="222.2" y="29.9">UART_TX</text>
<text x="13" y="33.4">DIN1</text>
<text x="54.4" y="33.4">UART_RX</text>
<text x="222.2" y="33.4">UART_RX</text>
<text x="13" y="37.1">DIN2</text>
<text x="54.4" y="37.1">MODE_SWT</text>
<text x="54.4" y="40.7">DIN3</text>
<text x="133.8" y="37.1">EN</text>
<text x="54.4" y="44.3">START</text>
<text x="54.4" y="47.9">MTR_IN1</text>
<text x="222.2" y="47.9">MTR_IN1</text>
<text x="222.2" y="44.3">MTR_IN2</text>
<text x="54.4" y="51.5">MTR_IN2</text>
<text x="155.1" y="51.5">DIN1</text>
<text x="155.1" y="55.1">DIN2</text>
<text x="155.1" y="58.8">DIN3</text>
<text x="222.2" y="55.1">START</text>
<text x="88.9" y="66" transform="rotate(-90 88.9 66)">INDI_SEL3</text>
<text x="92.5" y="66" transform="rotate(-90 92.5 66)">INDI_SEL2</text>
<text x="96.2" y="66" transform="rotate(-90 96.2 66)">INDI_SEL1</text>
<text x="149.3" y="62.3">JTAG_TMS</text>
<text x="151.8" y="66">JTAG_TDI</text>
<text x="222.2" y="66">IO0</text>
<text x="143.2" y="70.5" transform="rotate(-90 143.2 70.5)">UART_RX</text>
<text x="18.7" y="73.2">UART_RX</text>
<text x="65.3" y="73.2">INDI_SEL3</text>
<text x="84.4" y="73.2">MTR_TERM-</text>
<text x="84.4" y="74.9">MTR_TERM+</text>
<text x="139.8" y="73.6" transform="rotate(-90 139.8 73.6)">UART_TX</text>
<text x="234" y="76.8">IO0</text>
<text x="115.1" y="87.6" transform="rotate(-90 115.1 87.6)">MODE1</text>
<text x="180.5" y="93.9" transform="rotate(-90 180.5 93.9)">JTAG_TCK</text>
<text x="204" y="93.7" transform="rotate(-90 204 93.7)">JTAG_TDO</text>
<text x="208.9" y="94.8" transform="rotate(-90 208.9 94.8)">MODE_SWT</text>
<text x="9" y="107.4">MTR_IN1</text>
<text x="54.4" y="103.8">MTR_TERM+</text>
<text x="74.3" y="103.8">MODE_SWT</text>
<text x="175.3" y="103.8">DIN1</text>
<text x="9" y="111">MTR_IN2</text>
<text x="54.4" y="109.2">MTR_TERM-</text>
<text x="175.3" y="109.2">DIN2</text>
<text x="175.3" y="114.6">DIN3</text>
<text x="207.7" y="118.2">PROG</text>
<text x="46.5" y="121.8">MTR_TERM-</text>
<text x="88.7" y="121.8">MTR_TERM+</text>
<text x="175.3" y="120.1">START</text>
<text x="204.1" y="125.5">JTAG_TCK</text>
<text x="137.4" y="129">START</text>
<text x="204.1" y="129">JTAG_TDI</text>
<text x="50.5" y="132.7">MTR_IN2</text>
<text x="88.7" y="132.7">MTR_IN1</text>
<text x="173.5" y="134.5">DIN3</text>
<text x="204.1" y="132.7">JTAG_TMS</text>
<text x="204.1" y="139.9">JTAG_TDO</text>
<text x="141" y="147.1">DIN1</text>
<text x="177" y="148.9">DIN2</text>
</g>
<g font-size="1.9">
<text x="118.4" y="17.9">1</text>
<text x="125.6" y="17.9">2</text>
<text x="170.7" y="17.9">1</text>
<text x="210.5" y="17.9">38</text>
<text x="36" y="20.3" transform="rotate(-90 36 20.3)">1</text>
<text x="170.7" y="21.5">2</text>
<text x="210.5" y="21.5">37</text>
<text x="28.2" y="28.8">8</text>
<text x="28.2" y="25.1">9</text>
<text x="42.8" y="25.1">10</text>
<text x="42.8" y="28.8">11</text>
<text x="170.7" y="25.1">3</text>
<text x="170.7" y="28.8">4</text>
<text x="210.5" y="28.8">35</text>
<text x="210.5" y="25.1">36</text>
<text x="28.2" y="36">6</text>
<text x="28.2" y="32.3">7</text>
<text x="42.8" y="32.3">12</text>
<text x="42.8" y="36">13</text>
<text x="170.7" y="32.3">5</text>
<text x="170.7" y="36">6</text>
<text x="210.5" y="36">33</text>
<text x="210.5" y="32.3">34</text>
<text x="42.8" y="39.5">2</text>
<text x="170.7" y="39.5">7</text>
<text x="210.5" y="39.5">32</text>
<text x="42.8" y="43.2">3</text>
<text x="42.8" y="46.8">4</text>
<text x="170.7" y="46.8">9</text>
<text x="170.7" y="43.2">8</text>
<text x="210.5" y="43.2">31</text>
<text x="210.5" y="46.8">30</text>
<text x="42.8" y="50.4">5</text>
<text x="169.5" y="50.4">10</text>
<text x="210.5" y="50.4">29</text>
<text x="36" y="57.7" transform="rotate(-90 36 57.7)">14</text>
<text x="169.5" y="54">11</text>
<text x="169.5" y="57.6">12</text>
<text x="210.5" y="57.6">27</text>
<text x="210.5" y="54">28</text>
<text x="169.5" y="61.2">13</text>
<text x="169.5" y="64.9">14</text>
<text x="210.5" y="64.9">25</text>
<text x="210.5" y="61.2">26</text>
<text x="42.6" y="72.1">1</text>
<text x="50" y="72.1">2</text>
<text x="174.8" y="73.9" transform="rotate(-90 174.8 73.9)">15</text>
<text x="178.4" y="73.9" transform="rotate(-90 178.4 73.9)">16</text>
<text x="182" y="73.9" transform="rotate(-90 182 73.9)">17</text>
<text x="185.7" y="73.9" transform="rotate(-90 185.7 73.9)">18</text>
<text x="189.2" y="73.9" transform="rotate(-90 189.2 73.9)">19</text>
<text x="192.9" y="73.9" transform="rotate(-90 192.9 73.9)">20</text>
<text x="196.4" y="73.9" transform="rotate(-90 196.4 73.9)">21</text>
<text x="200.1" y="73.9" transform="rotate(-90 200.1 73.9)">22</text>
<text x="203.7" y="73.9" transform="rotate(-90 203.7 73.9)">23</text>
<text x="207.3" y="73.9" transform="rotate(-90 207.3 73.9)">24</text>
<text x="135.1" y="83.5" transform="rotate(-90 135.1 83.5)">1</text>
<text x="138.8" y="83.5" transform="rotate(-90 138.8 83.5)">2</text>
<text x="142.3" y="83.5" transform="rotate(-90 142.3 83.5)">3</text>
<text x="146" y="83.5" transform="rotate(-90 146 83.5)">4</text>
<text x="36" y="96.1" transform="rotate(-90 36 96.1)">8</text>
<text x="39.5" y="96.1" transform="rotate(-90 39.5 96.1)">1</text>
<text x="28.2" y="106.3">6</text>
<text x="28.2" y="102.7">7</text>
<text x="46.3" y="102.7">2</text>
<text x="28.2" y="109.9">5</text>
<text x="46.3" y="108.1">3</text>
<text x="36" y="119" transform="rotate(-90 36 119)">4</text>
<text x="62.5" y="120.7">1</text>
<text x="80.6" y="120.7">6</text>
<text x="62.5" y="126.2">2</text>
<text x="62.5" y="131.6">3</text>
<text x="80.6" y="126.2">5</text>
<text x="80.6" y="131.6">4</text>
<text x="121.9" y="127.9">1</text>
<text x="121.9" y="129.7">2</text>
<text x="129.3" y="127.9">3</text>
<text x="129.3" y="129.7">4</text>
<text x="158" y="133.3">1</text>
<text x="165.4" y="133.3">2</text>
<text x="121.9" y="147.7">1</text>
<text x="129.3" y="147.7">2</text>
<text x="129.3" y="146">3</text>
<text x="158" y="147.7">1</text>
<text x="165.4" y="147.7">2</text>
<text x="165.4" y="146">3</text>
</g>
<g font-size="1.9" fill="#004080">
<text x="174.1" y="19">GND</text>
<text x="174.1" y="22.5">3V3</text>
<text x="203.6" y="19">GND</text>
<text x="203.7" y="22.5">IO23</text>
<text x="31.6" y="29.8">PB1 PA1</text>
<text x="31.6" y="26.2">PB0 PA0</text>
<text x="37" y="27" transform="rotate(-90 37 27)">VCC</text>
<text x="174.1" y="26.2">EN</text>
<text x="174.1" y="29.8">GP136</text>
<text x="203.7" y="26.2">IO22</text>
<text x="204.9" y="29.8">IO1</text>
<text x="31.6" y="33.4">PB2 PA2</text>
<text x="174.1" y="33.4">GP139</text>
<text x="204.9" y="33.4">IO3</text>
<text x="31.6" y="37">PB3 PA3</text>
<text x="36.5" y="40.6">PA4</text>
<text x="174.1" y="40.6">ADC1_CH7/I35</text>
<text x="174.1" y="37">ADC1_CH6/I34</text>
<text x="203.6" y="40.6">GND</text>
<text x="203.7" y="37">IO21</text>
<text x="36.5" y="44.2">PA5</text>
<text x="36.5" y="47.8">PA6</text>
<text x="174.1" y="47.8">ADC1_CH5/IO33</text>
<text x="174.1" y="44.2">ADC1_CH4/IO32</text>
<text x="203.7" y="44.2">IO19</text>
<text x="203.7" y="47.8">IO18</text>
<text x="36.5" y="51.4">PA7</text>
<text x="37" y="53.2" transform="rotate(-90 37 53.2)">GND</text>
<text x="174.1" y="51.4">DAC1/IO25</text>
<text x="204.9" y="51.4">IO5</text>
<text x="8.7" y="55">1</text>
<text x="8.7" y="58.6">2</text>
<text x="174.1" y="55">DAC2/IO26</text>
<text x="174.1" y="58.6">IO27</text>
<text x="203.7" y="58.6">IO16</text>
<text x="203.7" y="55">IO17</text>
<text x="8.7" y="62.2">3</text>
<text x="8.7" y="65.9">4</text>
<text x="174.1" y="62.2">IO14</text>
<text x="174.1" y="65.9">IO12</text>
<text x="204.9" y="65.9">IO0</text>
<text x="204.9" y="62.2">IO4</text>
<text x="175.9" y="69.3" transform="rotate(-90 175.9 69.3)">GND</text>
<text x="179.4" y="69.3" transform="rotate(-90 179.4 69.3)">IO13</text>
<text x="183" y="69.3" transform="rotate(-90 183 69.3)">SD2</text>
<text x="186.7" y="69.3" transform="rotate(-90 186.7 69.3)">SD3</text>
<text x="190.2" y="69.3" transform="rotate(-90 190.2 69.3)">SDCMD</text>
<text x="193.9" y="69.3" transform="rotate(-90 193.9 69.3)">SDCLK</text>
<text x="197.4" y="69.3" transform="rotate(-90 197.4 69.3)">SD0</text>
<text x="201.1" y="69.3" transform="rotate(-90 201.1 69.3)">SD1</text>
<text x="204.7" y="69.3" transform="rotate(-90 204.7 69.3)">IO15</text>
<text x="208.3" y="69.3" transform="rotate(-90 208.3 69.3)">IO2</text>
<text x="114.6" y="73.1">1</text>
<text x="114.6" y="74.8">2</text>
<text x="251.5" y="76.6">2</text>
<text x="251.5" y="78.5">1</text>
<text x="136.1" y="86.9" transform="rotate(-90 136.1 86.9)">1</text>
<text x="139.8" y="86.9" transform="rotate(-90 139.8 86.9)">2</text>
<text x="143.3" y="86.9" transform="rotate(-90 143.3 86.9)">3</text>
<text x="147" y="86.9" transform="rotate(-90 147 86.9)">4</text>
<text x="31.6" y="107.3">PB3</text>
<text x="31.6" y="103.7">PB2</text>
<text x="37" y="102.4" transform="rotate(-90 37 102.4)">PB1</text>
<text x="40" y="103.7">PA4</text>
<text x="40.6" y="102.8" transform="rotate(-90 40.6 102.8)">VCC</text>
<text x="31.6" y="110.9">PA7</text>
<text x="40" y="109.1">PA5</text>
<text x="37" y="114.5" transform="rotate(-90 37 114.5)">GND</text>
<text x="192.6" y="114.6">1</text>
<text x="192.6" y="118.1">2</text>
<text x="65.9" y="121.8">OUT2</text>
<text x="72.8" y="121.8">OUT1</text>
<text x="192.6" y="121.8">3</text>
<text x="192.6" y="125.3">4</text>
<text x="65.9" y="127.2">GND</text>
<text x="73.9" y="127.2">VDD</text>
<text x="192.6" y="128.9">5</text>
<text x="65.9" y="132.6">IN2</text>
<text x="75.1" y="132.6">IN1</text>
<text x="192.6" y="132.6">6</text>
<text x="192.6" y="136.1">7</text>
<text x="192.6" y="139.8">8</text>
<text x="192.6" y="143.3">9</text>
<text x="191.4" y="147">10</text>
<text x="17.7" y="154.2">2</text>
<text x="17.7" y="156">1</text>
</g>
<g font-size="1.6">
<text x="120.8" y="149.4">C</text>
<text x="129.8" y="149.4">NO</text>
<text x="130.2" y="145.8">NC</text>
<text x="156.9" y="149.4">C</text>
<text x="165.9" y="149.4">NO</text>
<text x="166.3" y="145.8">NC</text>
<text x="207.3" y="162">Title</text>
<text x="207.3" y="167.4">Size</text>
<text x="214.5" y="167.4">Document Number</text>
<text x="266.9" y="167.4">Rev</text>
<text x="207.3" y="172.8">Date:</text>
<text x="243.4" y="172.8">Sheet</text>
<text x="257.9" y="172.8">of</text>
<text x="268.6" y="169.2">&lt;RevCode&gt;</text>
</g>
<g font-size="1.3">
<text x="28.8" y="1.4">5</text>
<text x="82.9" y="1.4">4</text>
<text x="137" y="1.4">3</text>
<text x="191.1" y="1.4">2</text>
<text x="245.2" y="1.4">1</text>
<text x=".5" y="24.4">D</text>
<text x="272.8" y="24.4">D</text>
<text x=".5" y="67.2">C</text>
<text x="272.8" y="67.2">C</text>
<text x=".5" y="110.1">B</text>
<text x="272.8" y="110.1">B</text>
<text x=".5" y="152.9">A</text>
<text x="272.8" y="152.9">A</text>
<text x="28.8" y="174.6">5</text>
<text x="82.9" y="174.6">4</text>
<text x="137" y="174.6">3</text>
<text x="191.1" y="174.6">2</text>
<text x="245.2" y="174.6">1</text>
</g>
</svg>
